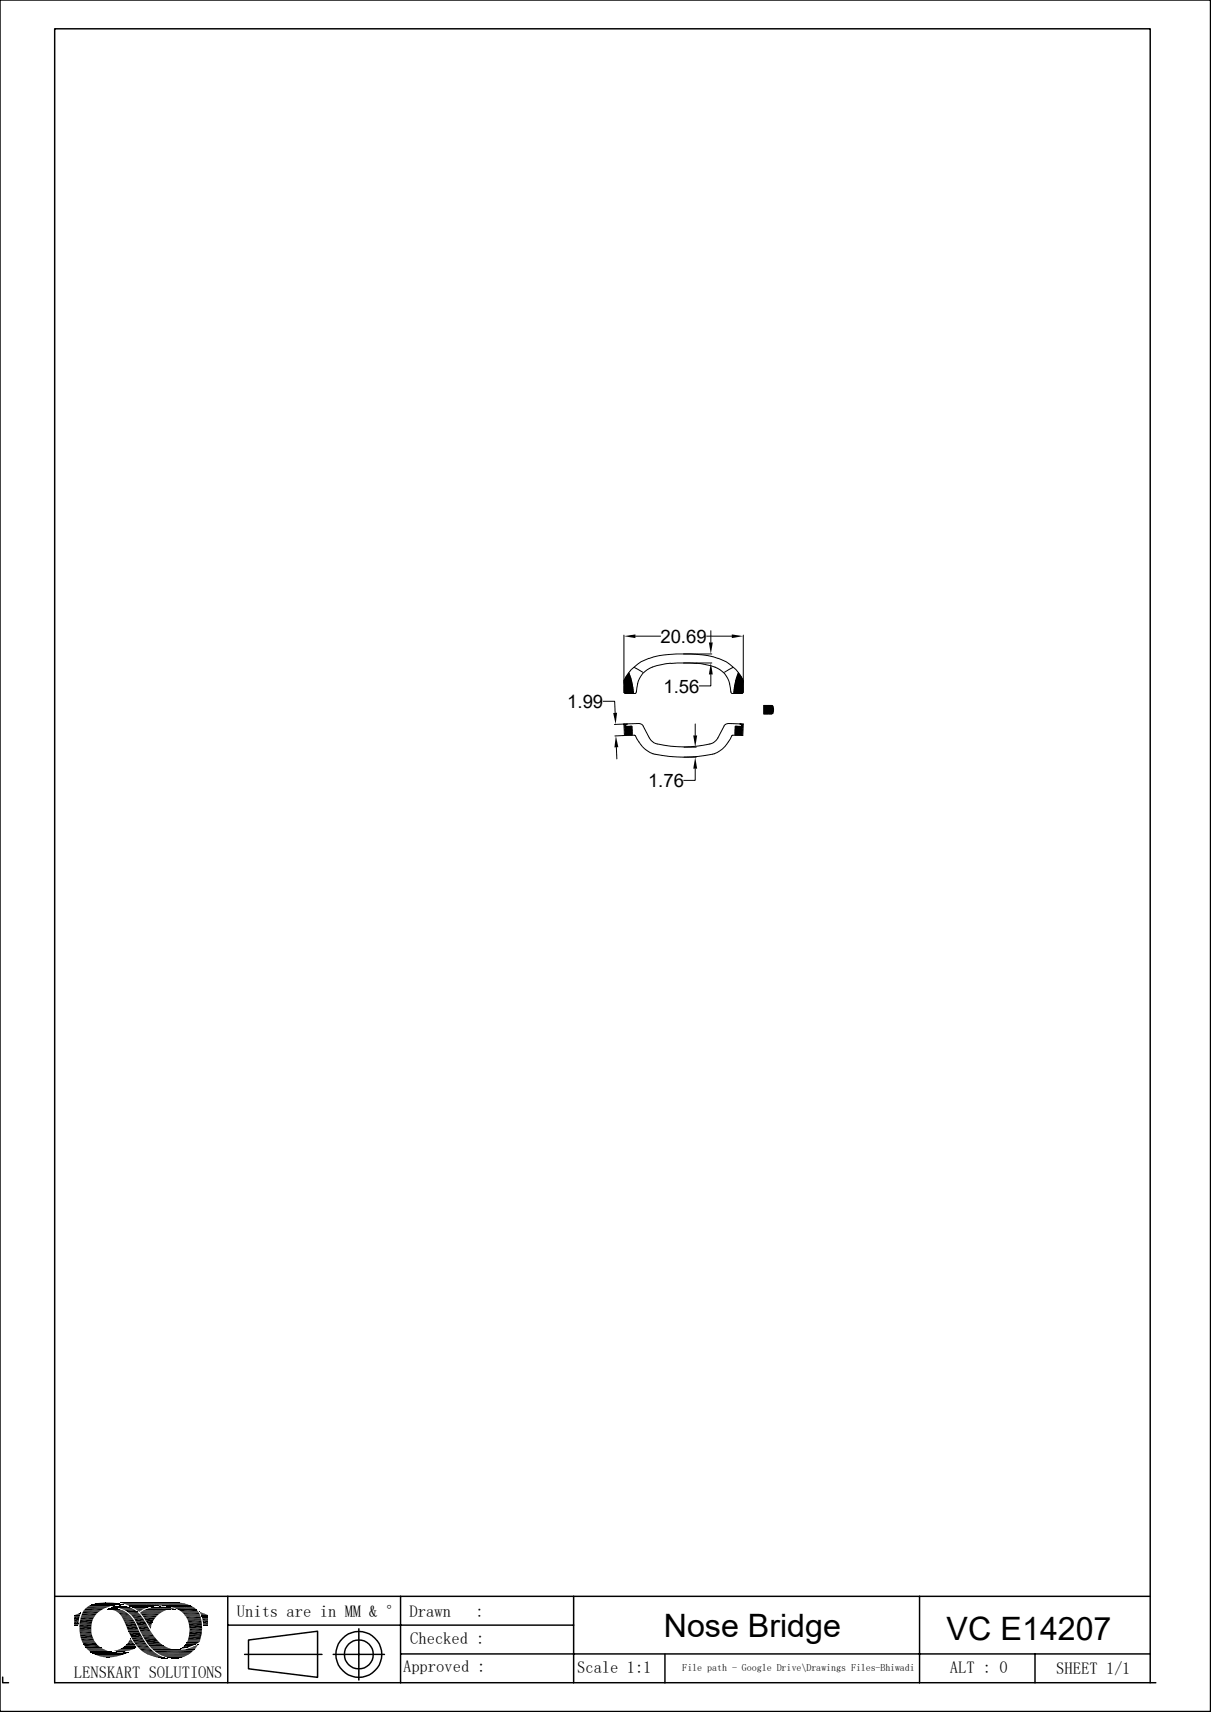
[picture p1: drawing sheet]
<svg xmlns="http://www.w3.org/2000/svg" width="210mm" height="297mm" viewBox="0 0 210 297" stroke-linecap="round" stroke-linejoin="round" font-family="sans-serif">
<g fill="none" stroke="#000" stroke-width=".17">
<path d="M108.2 119.9l.4 .4M108.2 119.7l.6 .6M108.2 119.5l.8 .8M108.2 119.4l.9 .9M108.2 119.2l1.1 1.1M108.2 119l1.3 1.3M108.2 118.8l1.5 1.5M108.2 118.5l1.7 1.6M108.2 118.3l1.6 1.6M108.2 118.2l1.6 1.5M108.2 110.2v9.9l.3 .2M108.2 118l1.6 1.5"/>
<path d="M108.3 117.9l1.5 1.4M108.4 117.8l1.3 1.3M108.5 117.6l1.2 1.3M108.5 117.6l1.1 1.1M108.6 117.4l1 1.1M108.6 117.3l1 .9M108.7 117.2l.8 .8M108.8 117.1l.6 .7M108.8 117l.5 .5M108.9 116.9l.4 .4M109 116.8l.2 .2M109.1 116.7a11.5 11.5 0 0 1 .8 3.6l-1.7-1.6"/>
<path d="M110 115.8l1.5 .8M110.2 110.4h4.4M112.5 114.2a6.9 6.9 0 0 0-4.3 3.9M116.1 113.5a11.3 11.3 0 0 0-3.6 .8M116.2 113.5a21.6 21.6 0 0 1 8.4 .8M116.3 115.1h4.5M116.3 115.1l-1.6 .2a4.4 4.4 0 0 0-4.1 3.4l-.2 1.4M118.6 113.5h4.8M118.6 115h4.8M120.8 115.1l1.6 .2a4.4 4.4 0 0 1 4.1 3.4l.2 1.4M122.6 110.4h4.3M123.3 117v2h-2"/>
<path d="M123.3 109.4v2.1M124.6 114.2a6.9 6.9 0 0 1 4.3 3.9M127.1 115.8l-1.5 .8M128.1 116.7a11.5 11.5 0 0 0-.8 3.6l1.6-1.6M128.1 116.8l-.2 .2M128.2 116.9l-.4 .4M128.3 117l-.5 .5M128.3 117.1l-.6 .7M128.4 117.2l-.8 .8M128.5 117.3l-.9 .9M128.5 117.4l-1 1.1M128.6 117.6l-1.1 1.1"/>
<path d="M128.7 117.6l-1.3 1.3M128.7 117.8l-1.3 1.3M128.8 117.9l-1.5 1.4M128.9 118l-1.6 1.5M128.9 118.2l-1.6 1.5M128.9 118.3l-1.6 1.6M128.9 118.5l-1.6 1.6M128.9 118.8l-1.5 1.5M128.9 119l-1.3 1.3M128.9 119.2l-1.1 1.1M128.9 119.4l-.9 .9M128.9 119.5l-.8 .8"/>
<path d="M128.9 119.7l-.6 .6M128.9 119.9l-.4 .4M128.9 110.2v9.9l-.2 .2M104.6 121.7h2l.1 2M106.9 129.7l.1 2M108.2 120.1l.2 .2M108.3 126.8l.8 .8M108.3 126.6l1 1M108.3 126.4l1.1 1.2M108.3 126.2l1.3 1.4M108.3 126.1l1.3 1.3M108.3 125.9l1.3 1.3"/>
<path d="M108.3 125.7l.2 .2M108.4 127.5v.1M108.4 127.3l.2 .3M108.4 127.2l.4 .4M108.4 127l.5 .6M108.4 125.6l-1.8 .1M108.4 125.6l.1 .2M108.5 125.9v.1h1.1v1.5M108.5 127.6l-1.9 .1M108.6 125.6v.1M108.7 126l.9 1M108.8 125.6l-.3 .3"/>
<path d="M108.8 126l.8 .8M109 126l.6 .7M109.2 126l.4 .5M109.3 126l.3 .3M109.5 126l.1 .1M110.4 120l-.2 .3h-1.8M111.4 129.5l1.3 1.1 .9 .3M111.5 125.9l-.2-.3-.5-.1-2.6 .1 .1 2h1.9l1.2 1.9M111.5 126l1.3 2.3 .6 .6 .6 .2M118.6 131.4h2.1M118.6 129.6h2.1M120.6 133.3v2.1h-2"/>
<path d="M120.6 125.6v2M125.6 125.9l.3-.3 .4-.1 2.6 .1-.1 2h-1.9l-1.2 1.9M125.6 126l-1.1 2-.6 .7a3.2 3.2 0 0 1-1.9 .6l-3.4 .3-2.3-.1-2.3-.4M125.7 129.5l-1.3 1.1a21.5 21.5 0 0 1-10.8 .3M126.7 120l.2 .3h1.8M127.6 126l-.1 .1M127.8 126l-.3 .3M128 126l-.5 .5M128.1 126l-.6 .7M128.3 126l-.8 .8M128.4 125.6l.2 .3M128.4 126l-.9 1"/>
<path d="M128.5 125.6v.1M128.6 125.9v.1h-1.1v1.5M128.7 125.6l-.1 .2M128.7 127l-.5 .6M128.7 127.2l-.3 .4M128.7 127.3l-.2 .3M128.7 127.5v.1M128.8 125.7l-.2 .2M128.8 125.9l-1.3 1.3M128.8 126.1l-1.3 1.3M128.8 126.2l-1.3 1.4M128.8 126.4l-1.1 1.2"/>
<path d="M128.8 126.6l-1 1M128.8 126.8l-.8 .8M128.9 120.1l-.2 .2M132.5 122.4v.1M132.7 122.4l-.2 .2M132.9 122.4l-.4 .4M133.1 122.4l-.6 .6M133.2 122.4l-.7 .8M133.4 122.4l-.9 1M133.6 122.4l-1.1 1.1M133.8 122.4l-1.3 1.3M133.8 122.4h-1.3v1.5h1.3"/>
<path d="M133.8 122.4l.2 .2M133.9 122.4l-1.4 1.5M134 123.7l-.2 .1M134 122.6l.2 .5-.2 .6M134 122.5l-1.4 1.4M134.1 122.6l-1.3 1.3M134.1 123.7l-.2 .2M134.1 122.8l-1.1 1.1M134.1 123.4l-.4 .5M134.2 122.9l-1.1 1M134.2 123.1l-.8 .8M134.2 123.2l-.7 .7"/>
<path d="M14.3 279.9h2.5M14.5 279.4h3M14.9 279h3.4M15.2 278.7h3.9M15.4 278.6h4.1M15.5 278.5h4.2M15.9 278.4h5.5M15.9 278.4h5.4M16 278.3h5.2M16.2 278.3h4.8M16.4 278.2h4.3M16.6 278.2h3.9"/>
<path d="M17 278.1h3.1M17.1 278.1h2.9M18.5 279.2h2.2M18.7 279.2h2.1M19.3 278.8h3.1M19.3 278.8h3M19.3 278.8h3.2M19.4 278.7h2.7M19.7 278.7h2.2M20.1 278.5h-4.5M20.1 278.9h2.7M20.8 279h2"/>
<path d="M20.8 279.1h2.4M20.9 278h9.8M20.9 278h10.3M20.9 278.1h10.6M21.1 278.1h10.9M21.1 278.4h-5.4M21.4 278.2h10.8M21.5 278.3h10.9M21.8 278.3h10.7M21.8 278.4h10.9M22 278.4h10.9M22.1 278.5h11"/>
<path d="M22.4 278.6h10.7M22.4 278.6h5M22.5 278.6h4.4M22.5 278.7h4.2M22.8 278.8h3.2M23 278.9h2.6M23.2 279h2.2M24.3 279.8h3.7M24.3 279.8h3.6M24.3 279.9h3.5M24.4 279.7h3.8M24.6 279.6h3.6"/>
<path d="M24.6 279.5h4M24.8 279.4h3.9M24.9 279.3h4.2M25.2 279.2h4.2M25.5 279.1h4.8M25.7 278.8l-2.8 .1M25.7 279h4.4M25.8 279h4.2M26.1 278.9h3.6M26.3 278.9h3.2M26.6 278.8h2.6M26.8 278.8h2.2"/>
<path d="M28.2 278.6h5M28.9 278.6h4.3M28.9 278.7h4.5M29.6 278.8h4M29.9 278.9h3.8M30.2 279h3.7M30.4 279.2h-5.1M30.6 279.1h3.4M30.7 279.2h3.4M31.4 279.7h3.1M31.6 279.8h2.9M13.8 282.3h2"/>
<path d="M13.8 282.8h2M13.8 283h2M13.8 283.1h2M13.8 283.5h2.1M13.9 281h2.2M14 280.5h2.4M14 284.2h2.2M14.2 284.7h2.2M14.5 285.3h2.3M14.9 285.8h2.6M14.9 285.9h2.7M14.9 285.9h2.8"/>
<path d="M15 286h2.8M15.1 286.1h3M15.2 286.3h3.3M15.4 286.4h3.1M15.5 286.4h3.5M15.6 286.6h3.8M15.7 286.6h3.7M15.7 286.6h4.2M15.8 286.7h4.4M15.8 286.7h5.3M15.9 286.8h6.2M16.1 286.9h5.8"/>
<path d="M16.1 286.9h5.7M16.2 287h5.5M16.4 287h5.1M16.5 287.1h4.8M16.6 287.1h4.5M16.9 287.3h4M17.2 287.3h3.2M17.4 287.4h2.9M19.8 286.4h2.7M19.8 286.4h2.4M20 286.3h2.6M20.2 286.2h2.7"/>
<path d="M20.6 286.2h2.5M20.7 286.1h2.6M21 286h2.4M21 285.9h2.6M21.4 285.7h2.2M21.5 285.7h2.1M21.5 285.6h2.1M23.6 285.8h-2.3M24.6 280.2h2.7M24.9 280.6h2.1M25 286.8h2.1M25.6 287.1h2"/>
<path d="M25.6 285.2h2.4M25.9 285.5h2.5M25.9 285.6h2.7M26 285.7h2.8M26.1 285.8h3M26.2 285.9h3.1M26.3 286h3.3M26.4 286.1h3.4M26.4 286.1h3.7M26.5 286.2h4.1M26.5 286.2h4.7M26.6 286.3h7.1"/>
<path d="M26.6 286.3h7M27.1 286.7h6.1M27.3 286.9h5.7M27.5 286.9h5.4M27.5 287h5.4M27.7 287.1h5M28 287.2h4.4M28.3 287.3h3.9M28.5 287.5h3.5M29 287.5h2.6M29.1 287.6h2.5M31.2 286.2h2.5"/>
<path d="M31.9 280.1h2.7M32 280.2h2.7M32 280.3h2.7M32.1 280.4h2.7M32.2 280.4h2.6M32.2 280.5h2.6M32.4 280.9h2.5M32.4 284.8h2.2M32.4 284.9h2.2M32.4 284.9h2.1M32.4 285h2.1M32.5 284.7h2.2"/>
<path d="M32.6 284.6h2.1M32.6 284.7h2.1M32.6 284.5h2.1M32.7 281.5h2.3M32.7 283.9h2.2M32.9 282.5h2.2"/>
</g>
<g fill="#000">
<path d="M108.2 110.4l2-.3v.6zM122.9 111.5h.7l-.3 2zM123.3 115l.3 2h-.7zM126.9 110.1l2 .3-2 .3zM106.3 123.7h.7l-.2 1.9zM106.8 127.6l.4 2-.6 .1zM120.2 127.6h.7l-.3 2zM120.6 131.4l.3 1.9h-.7zM13.4 280l.4-.1 .1 .1zM13.8 279.9h.2l-.1 .1zM13.8 279.9h.2zM17.8 278h1.6z"/>
<path d="M18.2 278h1.2zM18.6 279.1h2zM18.7 279.1h1.9zM18.8 279.1h1.7zM18.8 279.1h1.6zM18.9 279.1h1.5zM19 279.1h1zM18.9 279.1h1.2zM19 279.1h1.1zM19.1 279.1h.9zM19.1 279.2l1.9 .1zM19.1 279.1h.8z"/>
<path d="M19.3 279.1h.6zM19.5 279.3l1.8 .1zM19.3 279.1h.5zM19.6 279l.2 .1zM19.6 279h.1zM19.7 279.4h1.6zM19.9 279.4l1.7 .2h-1.4zM19.9 279.4h1.4l.3 .2zM20 278.7h1.8zM20 278.7h1.7zM20.1 278.6l1.6 .1zM20.2 279.6l1.7 .1h-1.5z"/>
<path d="M20.2 279.6h1.4l.3 .1zM20.1 278.6h1.4zM20.4 278.6h1.1zM20.4 279.7l1.6 .1zM20.5 279.8l1.8 .2h-1.5zM20.5 279.8h1.5l.3 .2zM20.7 278.6h.3zM20.4 278.6h.8zM20.7 278.6h.5zM21.1 278.4h.3zM21.3 279.2h1.9zM22 279.5l1.8 .1z"/>
<path d="M22.1 279.6h1.7zM22.1 279.6l1.8 .1zM22.2 279.7l1.9 .2h-1.7zM22.2 279.7h1.7l.2 .2zM22.4 279.9l1.9 .2h-1.7zM22.4 279.9h1.7l.2 .2zM23.2 279h1.9zM23.3 279l1.8 .1zM23.4 279.1h1.6zM23.4 279.1h1.7zM23.5 279.1h1.4zM23.5 279.1h1.5z"/>
<path d="M23.5 279.1l1.3 .1zM23.6 279.2l.9 .2h-.7zM23.6 279.2h1.2l-.3 .2zM23.8 279.4h.6zM23.8 279.4h.7zM23.9 279.4l.4 .2zM23.9 279.4h.5l-.1 .2zM24.1 279.6l.1 .1zM24.1 279.6h.2zM27.1 278.8h1.9zM27.1 278.8h1.8zM27.7 278.8h1.2z"/>
<path d="M27.7 278.8h.7zM29.9 279.2h.5zM30 279.2h.4zM30.3 279.2h.1zM30.4 278h.2zM34.7 279.7h.1zM34.7 279.7l.4 .1h-.4zM34.7 279.7l.4 .1zM34.7 279.8l.8 .2h-.7zM34.7 279.8l.8 .2zM34.8 280l1.1 .1h-1.1zM34.8 280h.7l.4 .1z"/>
<path d="M12.9 280.2h.9zM12.9 280.2l.9 .1zM12.9 280.3l.9 .1h-.9zM12.9 280.3h.9v.1zM12.9 280.4l.8 .4h-.8zM12.9 280.4h.9l-.1 .4zM12.9 280.8h.8zM12.9 280.8l.7 .5h-.7zM12.9 280.8h.8l-.1 .5zM12.9 281.3l.7 .4h-.7zM12.9 281.3h.7v.4zM12.9 281.7h.7z"/>
<path d="M12.9 281.7l.7 .2h-.7zM12.9 281.7h.7v.2zM12.9 281.9h.7zM12.9 281.9h.6zM12.9 281.9l.6 .1zM13 280.2h.9zM13.2 280.1l.7 .1zM13.2 280.1h.7zM13.4 280h.5zM13.8 282.3l2 .4h-2zM13.8 282.3h2v.4zM17.8 287.4l1.8 .1z"/>
<path d="M17.8 287.4h1.9zM17.9 287.5h1.1zM17.9 287.5h1.7zM18.4 287.5h.6zM18.6 287.5h.4zM19.9 286.4l1.9 .1zM19.9 286.4h2zM20.1 286.5h1.4zM20.1 286.5h1.7zM20.2 286.5h1.1zM20.2 286.5h1.3zM20.5 286.5h.7z"/>
<path d="M20.5 286.5h.8zM20.8 280l1.7 .2h-1.5zM20.8 280h1.5l.2 .2zM20.8 286.5h.3zM20.8 286.5h.4zM20.9 286.5h.2zM21 280.2l1.7 .3h-1.6zM21 280.2h1.5l.2 .3zM21.1 280.5h1.7zM21.2 280.5l1.7 .2h-1.7zM21.2 280.5h1.6l.1 .2zM21.2 280.7l1.8 .1h-1.7z"/>
<path d="M21.2 280.7h1.7l.1 .1zM21.3 280.8l1.8 .2h-1.7zM21.3 280.8h1.7l.1 .2zM21.4 281l1.8 .1zM21.4 281.1l1.9 .2h-1.8zM21.4 281.1h1.8l.1 .2zM21.1 286.7h1zM21.4 286.7h.8zM21.5 286.7h.7zM21.5 281.3l1.9 .1zM21.6 281.4l1.9 .3h-1.8zM21.6 281.4h1.8l.1 .3z"/>
<path d="M21.6 285.6l2 .1zM21.6 285.6h1.9zM21.7 281.7l2 .5h-1.8zM21.7 281.7h1.8l.2 .5zM21.7 285.5l1.8 .1zM21.7 286.7h.5zM21.7 285.5h1.8zM21.8 285.5h1.7zM21.8 286.7h.4zM21.9 286.7h.3zM21.9 282.2l2.1 .5h-1.9zM21.9 282.2h1.8l.3 .5z"/>
<path d="M21.9 285.3h1.4zM21.9 285.3l1.6 .2h-1.7zM21.9 285.3h1.4l.2 .2zM22.1 286.6h.2zM22.1 282.7l1.9 .1zM22.1 286.6h.3zM22.2 282.8l1.9 .1zM22.2 282.9l1.9 .1zM22.2 284.9l.9 .1zM22.2 285l1.1 .3h-1.4zM22.2 285h.9l.2 .3zM22.3 283h1.8z"/>
<path d="M22.3 283l1.9 .2h-1.8zM22.3 283h1.8l.1 .2zM22.4 283.2l2.3 .9h-1.9zM22.4 283.2h1.8l.5 .9zM22.4 284.7l.7 .2h-.9zM22.4 284.7h.5l.2 .2zM22.5 284.6l.4 .1h-.5zM22.5 284.6h.3l.1 .1zM22.6 284.4h.1zM22.6 284.4l.2 .2h-.3zM22.6 284.4l.2 .2zM22.6 280.1l1.9 .2h-1.6z"/>
<path d="M22.6 280.1h1.7l.2 .2zM22.9 280.3l1.8 .4h-1.5zM22.9 280.3h1.6l.2 .4zM23.2 280.7l1.6 .1zM23.2 280.8l1.9 .4h-1.6zM23.2 280.8h1.6l.3 .4zM23.5 281.2l1.6 .1zM23.5 281.3l2 .7h-1.6zM23.5 281.3h1.6l.4 .7zM23.9 282l1.7 .2h-1.6zM23.9 282h1.6l.1 .2zM24 282.2l1.9 .5h-1.7z"/>
<path d="M24 282.2h1.6l.3 .5zM24.2 282.7l1.9 .3h-1.8zM24.2 282.7h1.7l.2 .3zM24.3 283l1.9 .1zM24.4 283.1l1.8 .1zM24.4 283.2l1.9 .1zM24.5 283.3h1.8zM24.5 283.3l1.9 .1zM24.6 283.4l1.9 .1h-1.9zM24.6 283.4h1.8l.1 .1zM24.6 283.5l1.9 .1zM24.9 280.6l2 .1z"/>
<path d="M25 280.7l1.6 .4h-1.4zM25 280.7h1.9l-.3 .4zM25.1 284.4l2.5 .5h-2.2zM25.1 284.4h2l.5 .5zM25.2 281.1l1.2 .4h-.9zM25.2 281.1h1.4l-.2 .4zM25.3 286.9l2 .1h-1.7zM25.3 286.9h1.8l.2 .1zM25.5 281.5h.9zM25.5 281.5l.7 .4h-.5zM25.5 281.5h.9l-.2 .4zM25.7 281.9l.5 .2h-.4z"/>
<path d="M25.7 281.9h.5v.2zM25.8 282.1l.4 .1h-.3zM25.8 282.1h.4v.1zM25.9 282.2l.3 .3zM25.9 282.2h.3v.3zM26.1 282.5l.1 .1zM26.1 287.2l1.7 .1zM26.3 287.3l1.9 .2h-1.2zM26.3 287.3h1.5l.4 .2zM27 287.5h1.3zM27.1 287.5l1.4 .1zM27.6 287.6h1z"/>
<path d="M27.6 287.6l1.1 .1zM27.8 287.7h1.1zM28 287.7h.9zM28.1 287.7h.9zM28.5 287.7h.5zM28.7 287.7h.3zM28.8 287.7h.2zM29.1 287.5l2 .2h-1.4zM29.7 287.7h1.3zM29.7 287.7h1.4zM30 287.7h.8zM30 287.7h1z"/>
<path d="M30.1 287.7h.4zM30.1 287.7h.7zM30.2 287.7h.3zM31.3 286h.2zM31.3 286h.3zM31.3 286h.4zM31.4 286h.5zM31.4 286l.2-.2 .3 .2zM31.6 285.8h.8l-.5 .2zM31.6 285.8h.9zM31.6 285.8h1zM31.6 285.8h.8z"/>
<path d="M31.7 285.8h.9zM31.7 285.8h1zM31.9 286.2h1.8zM32 285.5l.7 .3h-1zM32 285.5h1.3l-.6 .3zM32 285.5h1.3zM32 285.5h1.4zM32.1 286.1h1.7zM32.2 286.1h1.6zM32.2 285.2h1.8zM32.2 285.2l1.2 .3h-1.4zM32.2 285.2h1.8l-.6 .3z"/>
<path d="M32.3 285l1.9 .1zM32.3 285h2zM32.3 285.1l1.7 .1h-1.8zM32.3 285.1h1.9l-.2 .1zM32.3 286.1h1.5zM32.4 285h2zM32.4 284.9l2 .1h-2zM32.6 286h1.3zM32.7 281.6l2.3 .5h-2.2zM32.7 281.6h2.3v.5zM32.7 284l2 .5h-2.1zM32.7 284h2.1l-.1 .5z"/>
<path d="M32.8 286h1.1zM32.9 283l2.1 .5h-2.2zM32.9 283h2.1v.5zM32.9 285.9h1.1zM33.1 285.8h.9zM33.3 285.8h.7zM33.4 285.7h.7zM33.4 285.7l.2-.1 .5 .1zM33.6 285.6h.5v.1zM33.6 285.6l.4-.1 .1 .1zM34 285.5h.2l-.1 .1zM34 285.5l.2-.1v.1z"/>
<path d="M34.2 285.4h.1l-.1 .1zM34.2 285.4l.1-.1zM34.8 280.1l1.2 .1zM34.9 280.2h1.1zM34.9 280.2h1.2zM34.9 280.2l1.2 .1zM34.9 280.3l1.2 .1h-1.1zM34.9 280.3h1.2v.1zM35 280.4h1.1zM35 280.4l1.1 .2h-1zM35 280.4h1.1v.2zM35.1 280.6h1z"/>
<path d="M35.1 280.6l1 .1zM35.1 280.7l1 .1zM35.1 280.8l1 .3h-1zM35.1 280.8h1v.3zM35.1 281.1h1zM35.1 281.1l1 .5h-.9zM35.1 281.1h1v.5zM35.2 281.6l.9 .2h-.9zM35.2 281.6h.9v.2zM35.2 281.8l.9 .2h-.8zM35.2 281.8h.9v.2zM35.3 282h.8z"/>
<path d="M35.4 282h.7zM35.5 282l.6 .1zM35.9 282.1h.2z"/>
</g>
<g fill="none" stroke="#000" stroke-width=".25">
<path d="M0 0h209.9v296.9h-209.9zM9.5 276.9h190M14.3 279.7h2.8M39.5 276.9v15M69.5 276.9v15M99.5 276.9v15M159.5 276.9v15M.5 291v.9h1M13.8 283.3h2.1M14.5 285.5h2.6M24.2 286.1h2.1M24.4 280.1h3.2"/>
<path d="M24.6 283.8h2.1M24.8 284h2.1M25.7 285.4h2.7M32.5 281.1h2.4M32.6 281.3h2.4M32.9 282.7h2.2M39.5 281.9h60M42.4 287h13.4M43.1 284.5l12-1.5v8l-12-1.5zM57.8 287h8.9M62.2 282.6v8.9M69.5 286.9h130"/>
<path d="M115.3 287v5M179.5 286.9v5M199.5 291.9v-286.9h-190v286.9h190.9"/>
<circle cx="62.2" cy="287" r="2.51"/>
<circle cx="62.2" cy="287" r="4"/>
</g>
<g fill="none" stroke="#000" stroke-width=".21">
<path d="M14.4 279.5h3M15 278.8h3.9M31.7 279.9h2.9M13.8 281.5h2.2M13.8 281.7h2.1M14.1 280.4h2.4M14.2 284.9h2.4M14.7 285.7h2.7M23.5 285.4h2.1M24 285.9h2M24.4 286.4h2.1M24.7 286.6h2.1"/>
<path d="M24.9 284.2h2.2M32.9 282.9h2.1"/>
</g>
<path d="M14.6 279.2h3.5M30.9 279.4h3.4M13.9 284h2.2M14.1 280.1h2.7M14.4 285.2h2.4M22.8 284.2h2M25.4 285h2.5M32.8 283.7h2.2" fill="none" stroke="#000" stroke-width=".34"/>
<path d="M21.4 279.4h2.3M13.9 283.7h2.1M22.9 284.5h2.2M23.1 284.8h2.1M23.3 285.1h2.1M23.7 285.6h2.2M24.7 280.4h2.6M26.7 286.5h6.8M32.3 280.6h2.5" fill="none" stroke="#000" stroke-width=".3"/>
<path d="M13.8 281.2h2.3M13.9 280.8h2.4M14.1 284.5h2.2" fill="none" stroke="#000" stroke-width=".38"/>
<path d="M13.8 282h2.1M32.8 282.3h2.3" fill="none" stroke="#000" stroke-width=".42"/>
<g font-size="5.6">
<text x="115.1" y="283.9">Nose Bridge</text>
<text x="164.2" y="284.5">VC E14207</text>
</g>
<g font-size="3.2">
<text x="114.6" y="111.5">20.69</text>
<text x="98.4" y="122.8">1.99</text>
<text x="115.1" y="120.1">1.56</text>
<text x="112.4" y="136.5">1.76</text>
</g>
<g font-size="2.9">
<text x="41.1" y="280.6">Units are in MM &amp; °</text>
<text x="71" y="280.6">Drawn</text>
<text x="82.5" y="280.6">:</text>
<text x="71.1" y="285.2">Checked :</text>
<text x="12.8" y="291.1">LENSKART SOLUTIONS</text>
<text x="69.9" y="290.1">Approved :</text>
<text x="100.1" y="290.3">Scale 1:1</text>
<text x="164.7" y="290.3">ALT : 0</text>
<text x="183.2" y="290.4">SHEET 1/1</text>
</g>
<text font-size="1.7" x="118.3" y="289.9">File path - Google Drive\Drawings Files-Bhiwadi</text>
</svg>
